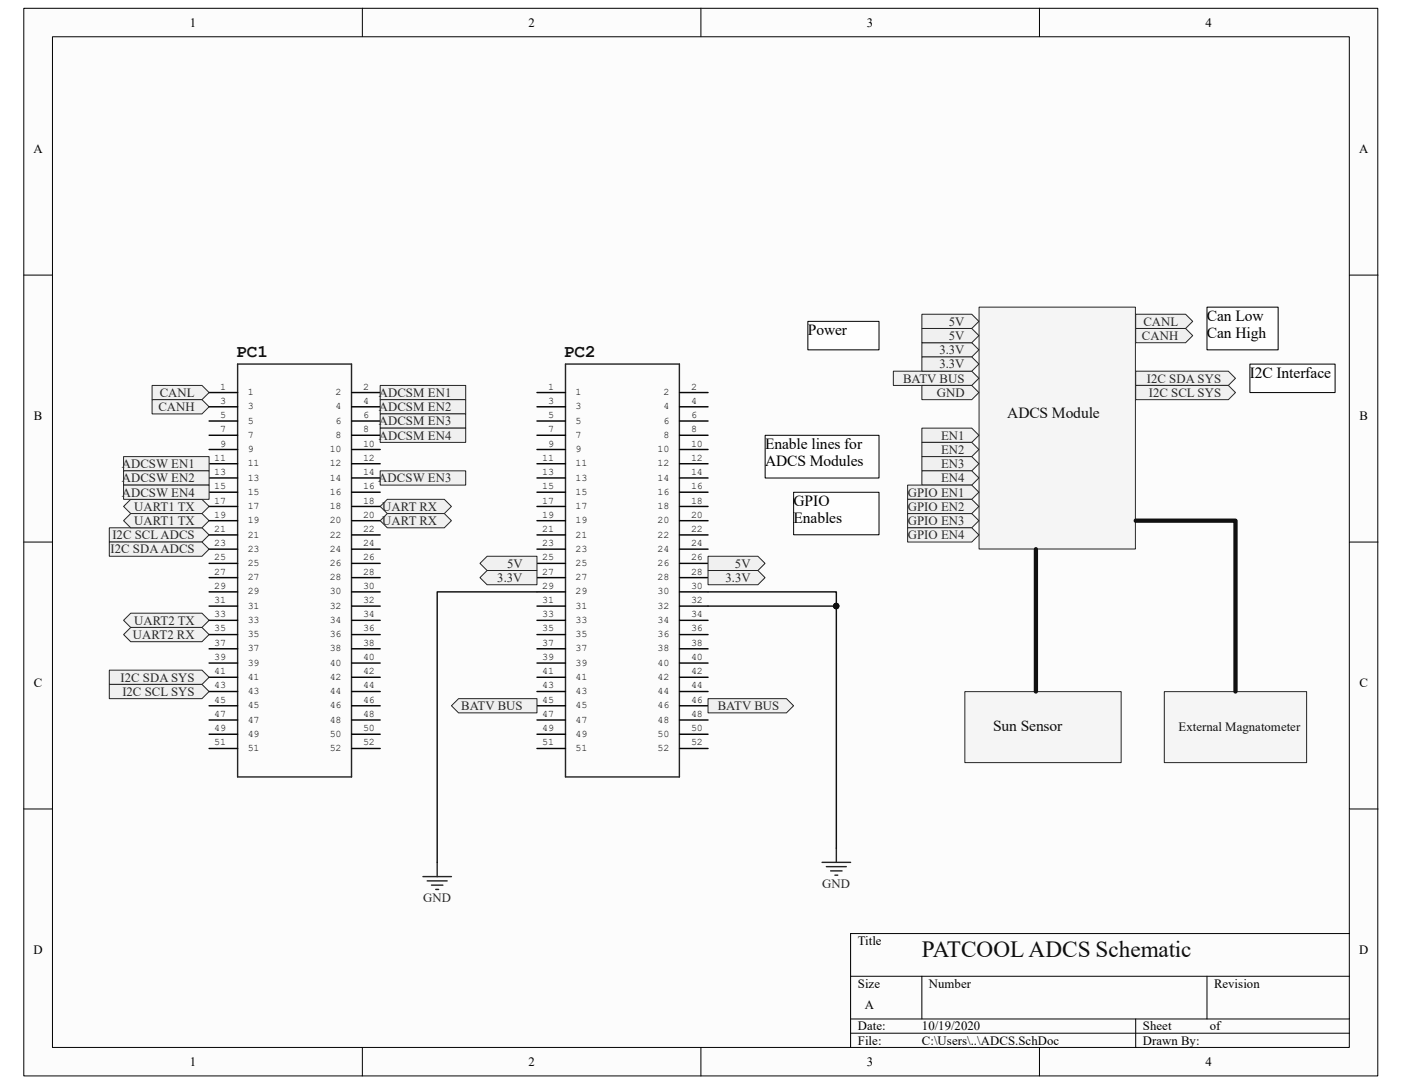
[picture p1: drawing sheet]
<svg xmlns="http://www.w3.org/2000/svg" width="279mm" height="216mm" viewBox="0 0 279 216" stroke-linecap="round" stroke-linejoin="round" font-family="sans-serif">
<path d="M4.8 1.7h269.8v212.6h-269.8z" fill="#fcfcfc"/>
<path d="M4.7 1.7h269.9v212.6h-269.9z" fill="none" stroke="#000" stroke-width=".2"/>
<path d="M10.5 7.4h258.4v201.2h-258.4z" fill="#fcfcfc"/>
<g fill="none" stroke="#000" stroke-width=".2">
<path d="M10.5 7.3h258.4v201.3h-258.4zM72.2 1.6v5.7M139.7 1.6v5.7M207.2 1.6v5.7M4.7 54.8h5.7M268.9 54.8h5.7M4.7 108h5.7M268.9 108h5.7M4.7 161.1h5.7M268.9 161.1h5.7M169.5 194.4h99.4M183.7 194.4v8.5"/>
<path d="M240.5 194.4v8.5M268.9 185.9h-99.4v22.7M72.2 208.6v5.7M139.7 208.6v5.7M169.5 202.9h99.4M169.5 205.8h99.4M207.2 208.6v5.7M226.3 202.9v5.7"/>
</g>
<path d="M47.4 72.5h22.7v82.2h-22.7zM112.7 72.5h22.7v82.2h-22.7z" fill="none" stroke="#262626" stroke-width=".28"/>
<g fill="none" stroke="#000" stroke-width=".28">
<path d="M41.7 78.2h5.7M70.1 78.2h5.7M107 78.2h5.7M135.4 78.2h5.7M41.7 81h5.7M41.7 83.9h5.7M41.7 86.7h5.7M41.7 89.5h5.7M41.7 92.4h5.7M41.7 95.2h5.7M41.7 98h5.7M70.1 81h5.7"/>
<path d="M70.1 83.9h5.7M70.1 86.7h5.7M70.1 89.5h5.7M70.1 92.4h5.7M70.1 95.2h5.7M70.1 98h5.7M107 81h5.7M107 83.9h5.7M107 86.7h5.7M107 89.5h5.7M107 92.4h5.7M107 95.2h5.7"/>
<path d="M107 98h5.7M135.4 81h5.7M135.4 83.9h5.7M135.4 86.7h5.7M135.4 89.5h5.7M135.4 92.4h5.7M135.4 95.2h5.7M135.4 98h5.7M41.7 100.9h5.7M41.7 103.7h5.7M41.7 106.5h5.7M41.7 109.4h5.7"/>
<path d="M41.7 112.2h5.7M41.7 115h5.7M41.7 117.9h5.7M70.1 100.9h5.7M70.1 103.7h5.7M70.1 106.5h5.7M70.1 109.4h5.7M70.1 112.2h5.7M70.1 115h5.7M70.1 117.9h5.7M107 100.9h5.7M107 103.7h5.7"/>
<path d="M107 106.5h5.7M107 109.4h5.7M107 112.2h5.7M107 115h5.7M107 117.9h5.7M135.4 100.9h5.7M135.4 103.7h5.7M135.4 106.5h5.7M135.4 109.4h5.7M135.4 112.2h5.7M135.4 115h5.7M135.4 117.9h5.7"/>
<path d="M41.7 120.7h5.7M41.7 123.6h5.7M41.7 126.4h5.7M41.7 129.2h5.7M41.7 132.1h5.7M41.7 134.9h5.7M41.7 137.7h5.7M70.1 120.7h5.7M70.1 123.6h5.7M70.1 126.4h5.7M70.1 129.2h5.7M70.1 132.1h5.7"/>
<path d="M70.1 134.9h5.7M70.1 137.7h5.7M107 120.7h5.7M107 123.6h5.7M107 126.4h5.7M107 129.2h5.7M107 132.1h5.7M107 134.9h5.7M107 137.7h5.7M135.4 120.7h5.7M135.4 123.6h5.7M135.4 126.4h5.7"/>
<path d="M135.4 129.2h5.7M135.4 132.1h5.7M135.4 134.9h5.7M135.4 137.7h5.7M41.7 140.6h5.7M41.7 143.4h5.7M41.7 146.2h5.7M41.7 149.1h5.7M70.1 140.6h5.7M70.1 143.4h5.7M70.1 146.2h5.7M70.1 149.1h5.7"/>
<path d="M107 140.6h5.7M107 143.4h5.7M107 146.2h5.7M107 149.1h5.7M135.4 140.6h5.7M135.4 143.4h5.7M135.4 146.2h5.7M135.4 149.1h5.7"/>
</g>
<g fill="#f0f0f0" stroke="#262626" stroke-width=".2">
<path d="M30.3 76.8h10l1.4 1.4-1.4 1.4h-10z" fill-rule="evenodd"/>
<path d="M30.3 79.6h10l1.4 1.4-1.4 1.4h-10z" fill-rule="evenodd"/>
<path d="M21.8 105.1h18.5l1.4 1.4-1.4 1.5h-18.5z" fill-rule="evenodd"/>
<path d="M21.8 108h18.5l1.4 1.4-1.4 1.4h-18.5z" fill-rule="evenodd"/>
<path d="M21.8 133.5h18.5l1.4 1.4-1.4 1.4h-18.5z" fill-rule="evenodd"/>
<path d="M21.8 136.3h18.5l1.4 1.4-1.4 1.4h-18.5z" fill-rule="evenodd"/>
<path d="M90 140.6l1.4-1.5h15.6v2.9h-15.6z" fill-rule="evenodd"/>
<path d="M141.1 139.1h15.6l1.4 1.5-1.4 1.4h-15.6z" fill-rule="evenodd"/>
<path d="M95.6 112.2l1.5-1.4h9.9v2.8h-9.9z" fill-rule="evenodd"/>
<path d="M141.1 110.8h9.9l1.5 1.4-1.5 1.4h-9.9z" fill-rule="evenodd"/>
<path d="M95.6 115l1.5-1.4h9.9v2.9h-9.9z" fill-rule="evenodd"/>
<path d="M141.1 113.6h9.9l1.5 1.4-1.5 1.5h-9.9z" fill-rule="evenodd"/>
</g>
<path d="M84.3 174.6h5.7M85.1 175.4h4M86 176.3h2.3M86.8 177.1h.6M87.1 171.8v2.8M163.8 171.8h5.7M164.7 172.6h4M165.5 173.5h2.3M166.4 174.3h.6M166.7 168.9v2.9" fill="none" stroke="#262626" stroke-width=".28"/>
<path d="M195.2 61.2h31.1v48.1h-31.1z" fill="#f5f5f5"/>
<path d="M195.1 61.2h31.2v48.1h-31.2z" fill="none" stroke="#262626" stroke-width=".2"/>
<g fill="#f0f0f0" stroke="#262626" stroke-width=".2">
<path d="M183.7 85.3h10l1.4 1.4-1.4 1.4h-10z" fill-rule="evenodd"/>
<path d="M183.7 88.1h10l1.4 1.4-1.4 1.4h-10z" fill-rule="evenodd"/>
<path d="M183.7 90.9h10l1.4 1.5-1.4 1.4h-10z" fill-rule="evenodd"/>
<path d="M183.7 93.8h10l1.4 1.4-1.4 1.4h-10z" fill-rule="evenodd"/>
<path d="M180.9 102.3h12.8l1.4 1.4-1.4 1.4h-12.8z" fill-rule="evenodd"/>
<path d="M180.9 105.1h12.8l1.4 1.4-1.4 1.5h-12.8z" fill-rule="evenodd"/>
</g>
<path d="M152.5 86.7h22.7v8.5h-22.7z" fill="#fefefe"/>
<path d="M152.5 86.7h22.7v8.5h-22.7z" fill="none" stroke="#000" stroke-width=".2"/>
<g fill="#f0f0f0" stroke="#262626" stroke-width=".2">
<path d="M180.9 96.6h12.8l1.4 1.4-1.4 1.5h-12.8z" fill-rule="evenodd"/>
<path d="M180.9 99.5h12.8l1.4 1.4-1.4 1.4h-12.8z" fill-rule="evenodd"/>
<path d="M226.3 62.6h10l1.4 1.4-1.4 1.4h-10z" fill-rule="evenodd"/>
<path d="M226.3 65.4h10l1.4 1.4-1.4 1.5h-10z" fill-rule="evenodd"/>
<path d="M226.3 73.9h18.5l1.4 1.4-1.4 1.5h-18.5z" fill-rule="evenodd"/>
<path d="M226.3 76.8h18.5l1.4 1.4-1.4 1.4h-18.5z" fill-rule="evenodd"/>
<path d="M183.7 62.6h10l1.4 1.4-1.4 1.4h-10z" fill-rule="evenodd"/>
<path d="M183.7 68.3h10l1.4 1.4-1.4 1.4h-10z" fill-rule="evenodd"/>
<path d="M178 73.9h15.7l1.4 1.4-1.4 1.5h-15.7z" fill-rule="evenodd"/>
</g>
<path d="M158.2 98.1h17v8.4h-17z" fill="#fefefe"/>
<path d="M158.2 98h17v8.5h-17z" fill="none" stroke="#000" stroke-width=".2"/>
<path d="M240.6 61.2h14.1v8.5h-14.1z" fill="#fefefe"/>
<path d="M240.5 61.2h14.2v8.5h-14.2z" fill="none" stroke="#000" stroke-width=".2"/>
<path d="M249.1 72.6h17v5.6h-17z" fill="#fefefe"/>
<path d="M249.1 72.5h17v5.7h-17z" fill="none" stroke="#000" stroke-width=".2"/>
<path d="M183.7 76.8h10l1.4 1.4-1.4 1.4h-10z" fill-rule="evenodd" fill="#f0f0f0" stroke="#262626" stroke-width=".2"/>
<path d="M161 64.1h14.2v5.6h-14.2z" fill="#fefefe"/>
<path d="M161 64h14.2v5.7h-14.2z" fill="none" stroke="#000" stroke-width=".2"/>
<g fill="#f0f0f0" stroke="#262626" stroke-width=".2">
<path d="M183.7 71.1h10l1.4 1.4-1.4 1.4h-10z" fill-rule="evenodd"/>
<path d="M183.7 65.4h10l1.4 1.4-1.4 1.5h-10z" fill-rule="evenodd"/>
<path d="M75.8 100.9l1.4-1.4h11.3l1.5 1.4-1.5 1.4h-11.3z" fill-rule="evenodd"/>
<path d="M75.8 103.7l1.4-1.4h11.3l1.5 1.4-1.5 1.4h-11.3z" fill-rule="evenodd"/>
<path d="M24.6 100.9l1.4-1.4h14.3l1.4 1.4-1.4 1.4h-14.3z" fill-rule="evenodd"/>
<path d="M24.6 103.7l1.4-1.4h14.3l1.4 1.4-1.4 1.4h-14.3z" fill-rule="evenodd"/>
<path d="M24.6 123.6l1.4-1.5h14.3l1.4 1.5-1.4 1.4h-14.3z" fill-rule="evenodd"/>
<path d="M24.6 126.4l1.4-1.4h14.3l1.4 1.4-1.4 1.4h-14.3z" fill-rule="evenodd"/>
<path d="M24.6 90.9h17.1v2.9h-17.1z" fill-rule="evenodd"/>
<path d="M24.6 93.8h17.1v2.8h-17.1z" fill-rule="evenodd"/>
<path d="M24.6 96.6h17.1v2.9h-17.1z" fill-rule="evenodd"/>
<path d="M75.8 93.8h17v2.8h-17z" fill-rule="evenodd"/>
<path d="M75.8 76.8h17v2.8h-17z" fill-rule="evenodd"/>
<path d="M75.8 79.6h17v2.8h-17z" fill-rule="evenodd"/>
<path d="M75.8 82.4h17v2.9h-17z" fill-rule="evenodd"/>
<path d="M75.8 85.3h17v2.8h-17z" fill-rule="evenodd"/>
</g>
<path d="M232.1 137.8h28.3v14.1h-28.3z" fill="#f5f5f5"/>
<path d="M232 137.8h28.4v14.1h-28.4z" fill="none" stroke="#262626" stroke-width=".2"/>
<path d="M107 117.9h-19.9v53.9M141.1 117.9h25.6v51M141.1 120.7h25.6" fill="none" stroke="#0e0e0e" stroke-width=".28"/>
<circle cx="166.6" cy="120.7" r=".55" fill="#0e0e0e" stroke="#0e0e0e" stroke-width=".2"/>
<path d="M226.3 103.7h19.9v34" fill="none" stroke="#0e0e0e" stroke-width=".85"/>
<path d="M192.3 137.8h31.1v14.1h-31.1z" fill="#f5f5f5"/>
<path d="M192.3 137.8h31.1v14.1h-31.1z" fill="none" stroke="#262626" stroke-width=".2"/>
<path d="M206.4 109.4v28.3" fill="none" stroke="#0e0e0e" stroke-width=".85"/>
<text font-size="4.6" fill="#0e0e0e" x="183.7" y="190.6">PATCOOL ADCS Schematic</text>
<g font-size="3.5" fill="#0e0e0e">
<text x="47.1" y="71.2">PC1</text>
<text x="112.4" y="71.2">PC2</text>
</g>
<g font-size="3.1">
<text x="240.5" y="63.9">Can Low</text>
<text x="161" y="66.8">Power</text>
<text x="240.5" y="67.3">Can High</text>
<text x="249" y="75.3">I2C Interface</text>
<text x="152.5" y="89.4">Enable lines for</text>
<text x="152.5" y="92.8">ADCS Modules</text>
<text x="158.2" y="100.8">GPIO</text>
<text x="158.2" y="104.2">Enables</text>
</g>
<g font-size="3.1" fill="#0e0e0e">
<text x="200.7" y="83.2">ADCS Module</text>
<text x="197.9" y="145.6">Sun Sensor</text>
</g>
<g font-size="2.5">
<text x="37.8" y="5.3">1</text>
<text x="105.3" y="5.3">2</text>
<text x="172.8" y="5.3">3</text>
<text x="240.2" y="5.3">4</text>
<text x="6.6" y="30.5">A</text>
<text x="270.8" y="30.5">A</text>
<text x="6.7" y="83.7">B</text>
<text x="270.9" y="83.7">B</text>
<text x="6.7" y="136.8">C</text>
<text x="270.9" y="136.8">C</text>
<text x="6.6" y="190">D</text>
<text x="170.9" y="188.2">Title</text>
<text x="270.8" y="190">D</text>
<text x="170.9" y="196.7">Size</text>
<text x="185.1" y="196.7">Number</text>
<text x="241.9" y="196.7">Revision</text>
<text x="172.3" y="201">A</text>
<text x="170.9" y="205.2">Date:</text>
<text x="170.9" y="208.1">File:</text>
<text x="183.7" y="208.1">C:\Users\..\ADCS.SchDoc</text>
<text x="183.7" y="205.2">10/19/2020</text>
<text x="227.8" y="208.1">Drawn By:</text>
<text x="227.8" y="205.2">Sheet</text>
<text x="241.1" y="205.2">of</text>
<text x="37.8" y="212.3">1</text>
<text x="105.3" y="212.3">2</text>
<text x="172.8" y="212.3">3</text>
<text x="240.2" y="212.3">4</text>
</g>
<g font-size="2.5" fill="#262626">
<text x="189.1" y="64.9">5V</text>
<text x="227.9" y="64.9">CANL</text>
<text x="187.2" y="70.5">3.3V</text>
<text x="189.1" y="67.7">5V</text>
<text x="227.6" y="67.7">CANH</text>
<text x="180" y="76.2">BATV BUS</text>
<text x="187.2" y="73.4">3.3V</text>
<text x="228.6" y="76.2">I2C SDA SYS</text>
<text x="31.6" y="81.9">CANH</text>
<text x="31.8" y="79">CANL</text>
<text x="75.5" y="79">ADCSM EN1</text>
<text x="75.5" y="81.9">ADCSM EN2</text>
<text x="186.7" y="79">GND</text>
<text x="228.9" y="79">I2C SCL SYS</text>
<text x="75.5" y="84.7">ADCSM EN3</text>
<text x="75.5" y="87.5">ADCSM EN4</text>
<text x="187.5" y="87.5">EN1</text>
<text x="24.3" y="93.2">ADCSW EN1</text>
<text x="187.5" y="90.4">EN2</text>
<text x="187.5" y="93.2">EN3</text>
<text x="24.3" y="96.1">ADCSW EN2</text>
<text x="24.3" y="98.9">ADCSW EN4</text>
<text x="26.7" y="101.7">UART1 TX</text>
<text x="75.4" y="96.1">ADCSW EN3</text>
<text x="76.2" y="101.7">UART RX</text>
<text x="180.9" y="98.9">GPIO EN1</text>
<text x="180.9" y="101.7">GPIO EN2</text>
<text x="187.5" y="96.1">EN4</text>
<text x="22.4" y="107.4">I2C SCL ADCS</text>
<text x="26.7" y="104.6">UART1 TX</text>
<text x="76.2" y="104.6">UART RX</text>
<text x="180.9" y="104.6">GPIO EN3</text>
<text x="180.9" y="107.4">GPIO EN4</text>
<text x="22" y="110.2">I2C SDA ADCS</text>
<text x="101" y="113.1">5V</text>
<text x="146.5" y="113.1">5V</text>
<text x="99.1" y="115.9">3.3V</text>
<text x="144.6" y="115.9">3.3V</text>
<text x="26.7" y="124.4">UART2 TX</text>
<text x="26.5" y="127.3">UART2 RX</text>
<text x="24" y="135.8">I2C SDA SYS</text>
<text x="24.4" y="138.6">I2C SCL SYS</text>
<text x="91.9" y="141.4">BATV BUS</text>
<text x="143" y="141.4">BATV BUS</text>
<text x="84.3" y="179.7">GND</text>
<text x="163.9" y="176.9">GND</text>
</g>
<text font-size="2.5" fill="#0e0e0e" x="234.9" y="145.7">External Magnatometer</text>
<g font-size="2">
<text x="43.9" y="77.6">1</text>
<text x="72.3" y="77.6">2</text>
<text x="109.2" y="77.6">1</text>
<text x="137.7" y="77.6">2</text>
<text x="43.9" y="80.4">3</text>
<text x="43.9" y="83.3">5</text>
<text x="49.4" y="78.7">1</text>
<text x="49.4" y="81.5">3</text>
<text x="66.9" y="78.7">2</text>
<text x="66.9" y="81.5">4</text>
<text x="72.3" y="80.4">4</text>
<text x="72.3" y="83.3">6</text>
<text x="109.2" y="80.4">3</text>
<text x="109.2" y="83.3">5</text>
<text x="114.7" y="78.7">1</text>
<text x="114.7" y="81.5">3</text>
<text x="132.2" y="78.7">2</text>
<text x="132.2" y="81.5">4</text>
<text x="137.7" y="80.4">4</text>
<text x="137.7" y="83.3">6</text>
<text x="43.9" y="86.1">7</text>
<text x="43.9" y="88.9">9</text>
<text x="49.4" y="84.4">5</text>
<text x="49.4" y="87.2">7</text>
<text x="66.9" y="84.4">6</text>
<text x="66.9" y="87.2">8</text>
<text x="72.3" y="86.1">8</text>
<text x="72.3" y="88.9">10</text>
<text x="109.2" y="86.1">7</text>
<text x="109.2" y="88.9">9</text>
<text x="114.7" y="84.4">5</text>
<text x="114.7" y="87.2">7</text>
<text x="132.2" y="84.4">6</text>
<text x="132.2" y="87.2">8</text>
<text x="137.7" y="86.1">8</text>
<text x="137.7" y="88.9">10</text>
<text x="42.7" y="91.8">11</text>
<text x="42.7" y="94.6">13</text>
<text x="49.4" y="90">9</text>
<text x="49.4" y="92.9">11</text>
<text x="49.4" y="95.7">13</text>
<text x="65.7" y="90">10</text>
<text x="65.7" y="92.9">12</text>
<text x="65.7" y="95.7">14</text>
<text x="72.3" y="91.8">12</text>
<text x="72.3" y="94.6">14</text>
<text x="108" y="91.8">11</text>
<text x="108" y="94.6">13</text>
<text x="114.7" y="90">9</text>
<text x="114.7" y="92.9">11</text>
<text x="114.7" y="95.7">13</text>
<text x="131" y="90">10</text>
<text x="131" y="92.9">12</text>
<text x="131" y="95.7">14</text>
<text x="137.7" y="91.8">12</text>
<text x="137.7" y="94.6">14</text>
<text x="42.7" y="97.5">15</text>
<text x="42.7" y="100.3">17</text>
<text x="49.4" y="98.6">15</text>
<text x="49.4" y="101.4">17</text>
<text x="65.7" y="98.6">16</text>
<text x="65.7" y="101.4">18</text>
<text x="72.3" y="97.5">16</text>
<text x="72.3" y="100.3">18</text>
<text x="108" y="97.5">15</text>
<text x="108" y="100.3">17</text>
<text x="114.7" y="98.6">15</text>
<text x="114.7" y="101.4">17</text>
<text x="131" y="98.6">16</text>
<text x="131" y="101.4">18</text>
<text x="137.7" y="97.5">16</text>
<text x="137.7" y="100.3">18</text>
<text x="42.7" y="103.1">19</text>
<text x="42.7" y="105.9">21</text>
<text x="49.4" y="104.2">19</text>
<text x="49.4" y="107.1">21</text>
<text x="65.7" y="104.2">20</text>
<text x="65.7" y="107.1">22</text>
<text x="72.3" y="103.1">20</text>
<text x="72.3" y="105.9">22</text>
<text x="108" y="103.1">19</text>
<text x="108" y="105.9">21</text>
<text x="114.7" y="104.2">19</text>
<text x="114.7" y="107.1">21</text>
<text x="131" y="104.2">20</text>
<text x="131" y="107.1">22</text>
<text x="137.7" y="103.1">20</text>
<text x="137.7" y="105.9">22</text>
<text x="42.7" y="108.8">23</text>
<text x="42.7" y="111.6">25</text>
<text x="49.4" y="109.9">23</text>
<text x="49.4" y="112.7">25</text>
<text x="65.7" y="109.9">24</text>
<text x="65.7" y="112.7">26</text>
<text x="72.3" y="108.8">24</text>
<text x="72.3" y="111.6">26</text>
<text x="108" y="108.8">23</text>
<text x="108" y="111.6">25</text>
<text x="114.7" y="109.9">23</text>
<text x="114.7" y="112.7">25</text>
<text x="131" y="109.9">24</text>
<text x="131" y="112.7">26</text>
<text x="137.7" y="108.8">24</text>
<text x="137.7" y="111.6">26</text>
<text x="42.7" y="114.4">27</text>
<text x="42.7" y="117.3">29</text>
<text x="49.4" y="115.6">27</text>
<text x="49.4" y="118.4">29</text>
<text x="65.7" y="115.6">28</text>
<text x="65.7" y="118.4">30</text>
<text x="72.3" y="114.4">28</text>
<text x="72.3" y="117.3">30</text>
<text x="108" y="114.4">27</text>
<text x="108" y="117.3">29</text>
<text x="114.7" y="115.6">27</text>
<text x="114.7" y="118.4">29</text>
<text x="131" y="115.6">28</text>
<text x="131" y="118.4">30</text>
<text x="137.7" y="114.4">28</text>
<text x="137.7" y="117.3">30</text>
<text x="42.7" y="120.1">31</text>
<text x="42.7" y="122.9">33</text>
<text x="42.7" y="125.8">35</text>
<text x="49.4" y="121.2">31</text>
<text x="49.4" y="124.1">33</text>
<text x="65.7" y="121.2">32</text>
<text x="65.7" y="124.1">34</text>
<text x="72.3" y="120.1">32</text>
<text x="72.3" y="122.9">34</text>
<text x="72.3" y="125.8">36</text>
<text x="108" y="120.1">31</text>
<text x="108" y="122.9">33</text>
<text x="108" y="125.8">35</text>
<text x="114.7" y="121.2">31</text>
<text x="114.7" y="124.1">33</text>
<text x="131" y="121.2">32</text>
<text x="131" y="124.1">34</text>
<text x="137.7" y="120.1">32</text>
<text x="137.7" y="122.9">34</text>
<text x="137.7" y="125.8">36</text>
<text x="42.7" y="128.6">37</text>
<text x="42.7" y="131.4">39</text>
<text x="49.4" y="126.9">35</text>
<text x="49.4" y="129.8">37</text>
<text x="65.7" y="126.9">36</text>
<text x="65.7" y="129.8">38</text>
<text x="72.3" y="128.6">38</text>
<text x="72.3" y="131.4">40</text>
<text x="108" y="128.6">37</text>
<text x="108" y="131.4">39</text>
<text x="114.7" y="126.9">35</text>
<text x="114.7" y="129.8">37</text>
<text x="131" y="126.9">36</text>
<text x="131" y="129.8">38</text>
<text x="137.7" y="128.6">38</text>
<text x="137.7" y="131.4">40</text>
<text x="42.7" y="134.3">41</text>
<text x="42.7" y="137.1">43</text>
<text x="49.4" y="132.6">39</text>
<text x="49.4" y="135.4">41</text>
<text x="65.7" y="132.6">40</text>
<text x="65.7" y="135.4">42</text>
<text x="72.3" y="134.3">42</text>
<text x="72.3" y="137.1">44</text>
<text x="108" y="134.3">41</text>
<text x="108" y="137.1">43</text>
<text x="114.7" y="132.6">39</text>
<text x="114.7" y="135.4">41</text>
<text x="131" y="132.6">40</text>
<text x="131" y="135.4">42</text>
<text x="137.7" y="134.3">42</text>
<text x="137.7" y="137.1">44</text>
<text x="42.7" y="140">45</text>
<text x="42.7" y="142.8">47</text>
<text x="49.4" y="138.3">43</text>
<text x="49.4" y="141.1">45</text>
<text x="49.4" y="143.9">47</text>
<text x="65.7" y="138.3">44</text>
<text x="65.7" y="141.1">46</text>
<text x="65.7" y="143.9">48</text>
<text x="72.3" y="140">46</text>
<text x="72.3" y="142.8">48</text>
<text x="108" y="140">45</text>
<text x="108" y="142.8">47</text>
<text x="114.7" y="138.3">43</text>
<text x="114.7" y="141.1">45</text>
<text x="114.7" y="143.9">47</text>
<text x="131" y="138.3">44</text>
<text x="131" y="141.1">46</text>
<text x="131" y="143.9">48</text>
<text x="137.7" y="140">46</text>
<text x="137.7" y="142.8">48</text>
<text x="42.7" y="145.6">49</text>
<text x="42.7" y="148.5">51</text>
<text x="49.4" y="146.8">49</text>
<text x="49.4" y="149.6">51</text>
<text x="65.7" y="146.8">50</text>
<text x="65.7" y="149.6">52</text>
<text x="72.3" y="145.6">50</text>
<text x="72.3" y="148.5">52</text>
<text x="108" y="145.6">49</text>
<text x="108" y="148.5">51</text>
<text x="114.7" y="146.8">49</text>
<text x="114.7" y="149.6">51</text>
<text x="131" y="146.8">50</text>
<text x="131" y="149.6">52</text>
<text x="137.7" y="145.6">50</text>
<text x="137.7" y="148.5">52</text>
</g>
</svg>
